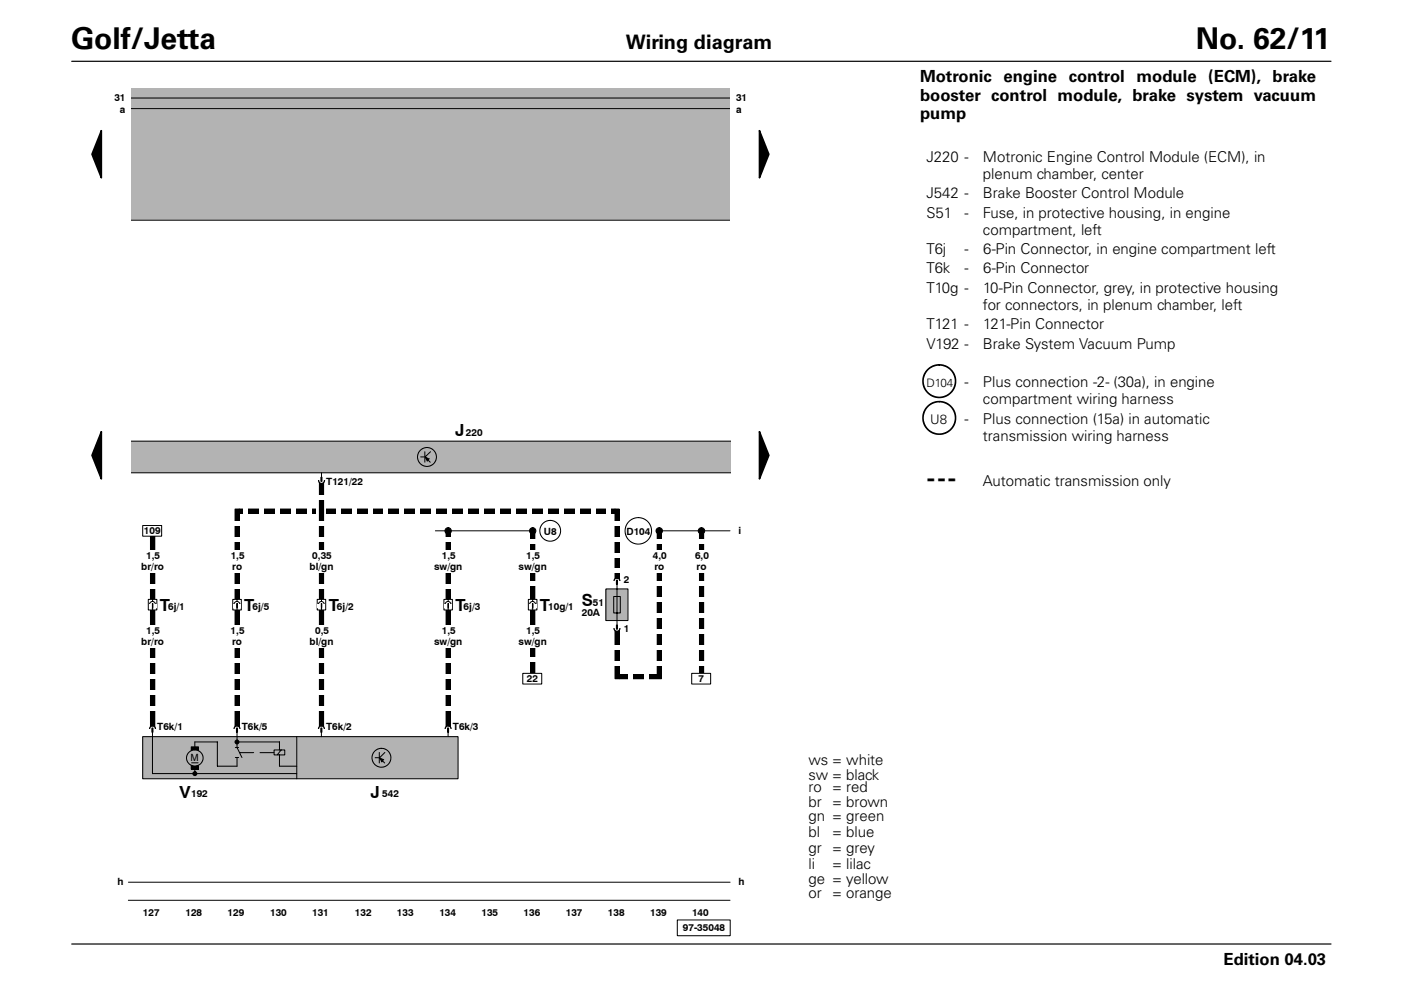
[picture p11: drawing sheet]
<svg xmlns="http://www.w3.org/2000/svg" width="297mm" height="210mm" viewBox="0 0 297 210" stroke-linecap="round" stroke-linejoin="round" font-family="sans-serif">
<path d="M27.6 18.7h127.7v28h-127.7z" fill-rule="evenodd" fill="#b3b3b3"/>
<path d="M143.6 195.1h11.2v3.3h-11.2z" fill="none" stroke="#000" stroke-width=".21"/>
<path d="M27.2 93.5h128v6.7h-128z" fill-rule="evenodd" fill="#b3b3b3"/>
<path d="M27.2 93.5h128v6.7h-128z" fill="none" stroke="#000" stroke-width=".21"/>
<g fill="#fff">
<path d="M154.9 92.3h1.7v8.9h-1.7z" fill-rule="evenodd"/>
<path d="M26 92.6h1.7v8.9h-1.7z" fill-rule="evenodd"/>
</g>
<circle cx="90.5" cy="96.9" r="2" fill="#b3b3b3"/>
<g fill="none" stroke="#000" stroke-width=".21">
<path d="M27.6 23h127.2M27.7 20.8h127.2M27.8 46.7h127.5M89.2 96.9h.9M90.1 95.8v2.2M90.2 97l.4 .8 .4-.6M90.8 97.2l-.6-.2 1 1M91.3 95.8l-1.1 1"/>
<circle cx="90.5" cy="96.9" r="2"/>
</g>
<path d="M90.2 97l.8 .2-.4 .6z" fill="#000"/>
<g fill="#fff">
<path d="M15.1 14h12.6v36.9h-12.6z" fill-rule="evenodd"/>
<path d="M154.9 14h7.9v37.2h-7.9z" fill-rule="evenodd"/>
</g>
<path d="M49.8 107.9h.9v46.4h-.9zM131.3 143h8.9v.9h-8.9zM27.2 190.9h127.6M27.2 187h127.6" fill="none" stroke="#000" stroke-width=".21"/>
<g fill="#000">
<path d="M49.8 107.9h.9v46.4h-.9z" fill-rule="evenodd"/>
<path d="M131.3 143h8.9v.9h-8.9z" fill-rule="evenodd"/>
</g>
<path d="M47.1 132.6h5.9v4.9h-5.9z" fill-rule="evenodd" fill="#fff"/>
<path d="M30.3 156.2h66.8v8.9h-66.8z" fill-rule="evenodd" fill="#b3b3b3"/>
<path d="M30.3 156.2h66.8v8.9h-66.8zM49.9 158.5h.7M50.3 156.2v2.3l1 2.1M50.8 159.6h3M55.1 159.6h3M49.9 160.6h.7M50.3 160.6v1.9" fill="none" stroke="#000" stroke-width=".21"/>
<circle cx="50.3" cy="154.5" r=".64" fill="#fff"/>
<path d="M50.3 153.9l-.4 .1-.3 .5 .1 .5 .5 .2 .4-.1 .3-.4-.2-.5-.4-.3" fill="none" stroke="#000" stroke-width=".25"/>
<path d="M49.3 154.6h1.7v.8h-1.7z" fill-rule="evenodd" fill="#fff"/>
<path d="M50.2 154.4h.1v.8h-.1z" fill-rule="evenodd" fill="#000"/>
<path d="M50.2 154.4h.1v.8h-.1z" fill="none" stroke="#000" stroke-width=".25"/>
<path d="M50.3 154.5v1.7" fill="none" stroke="#000" stroke-width=".21"/>
<circle cx="80.9" cy="160.7" r="2" fill="#b3b3b3"/>
<g fill="none" stroke="#000" stroke-width=".21">
<path d="M40.5 158.3h1.6v.8h-1.6zM41.3 157.3v1M50.3 157.3h9v1.7M58.1 159h2.3v1.1h-2.3zM59.6 159l-.8 1M62.9 156.2v8.9M80.4 159.5v2.3M81.6 159.5l-1.1 1.1M40.5 162.2h1.6v.9h-1.6zM41.3 163.1v.9M59.3 160.1v2.4h3.6M79.5 160.7h.9"/>
<path d="M80.6 160.8l.3 .7 .5-.5M81.1 161l-.6-.2 1.1 1"/>
<circle cx="80.9" cy="160.7" r="2"/>
</g>
<g fill="#000">
<path d="M80.6 160.8l.8 .2-.5 .5z"/>
<path d="M40.5 158.3h1.6v.8h-1.6z" fill-rule="evenodd"/>
<path d="M40.5 162.2h1.6v.9h-1.6z" fill-rule="evenodd"/>
<circle cx="50.2" cy="157.3" r=".35"/>
</g>
<path d="M50.3 157l-.4 .2 .3 .5 .4-.3v-.3l-.3-.1" fill="none" stroke="#000" stroke-width=".34"/>
<circle cx="41.3" cy="160.7" r="1.73" fill="#b3b3b3"/>
<path d="M31.9 112.5h.9v41.8h-.9zM41.3 159l-.6 .1-.5 .3-.4 .5-.3 .6 .1 .6 .3 .7 .6 .4 .6 .2 .7-.1 .6-.3 .4-.4 .3-.7-.1-.6-.3-.7-.6-.4-.8-.2M41.3 157.3h4.8v5.2h4.2M32.3 164h30.6M40.6 161.7h1.4" fill="none" stroke="#000" stroke-width=".21"/>
<g fill="#000">
<path d="M31.9 112.5h.9v41.8h-.9z" fill-rule="evenodd"/>
<circle cx="41.3" cy="164" r=".35"/>
</g>
<circle cx="41.3" cy="164" r=".35" fill="none" stroke="#000" stroke-width=".34"/>
<circle cx="32.3" cy="154.5" r=".64" fill="#fff"/>
<path d="M32.3 153.9l-.3 .1-.3 .5 .1 .5 .4 .2 .5-.1 .3-.4-.2-.5-.4-.3" fill="none" stroke="#000" stroke-width=".25"/>
<path d="M31.4 154.6h1.7v.8h-1.7z" fill-rule="evenodd" fill="#fff"/>
<g fill="#000">
<path d="M94.6 112.5h.9v41.8h-.9z" fill-rule="evenodd"/>
<path d="M32.2 154.4h.2v.8h-.2z" fill-rule="evenodd"/>
</g>
<path d="M32.2 154.4h.2v.8h-.2z" fill="none" stroke="#000" stroke-width=".25"/>
<path d="M94.6 112.5h.9v41.8h-.9zM32.3 154.5v9.5" fill="none" stroke="#000" stroke-width=".21"/>
<circle cx="95" cy="154.5" r=".64" fill="#fff"/>
<circle cx="95" cy="154.5" r=".64" fill="none" stroke="#000" stroke-width=".25"/>
<path d="M94.1 154.6h1.7v.8h-1.7z" fill-rule="evenodd" fill="#fff"/>
<path d="M94.9 154.4h.2v.8h-.2z" fill-rule="evenodd" fill="#000"/>
<path d="M94.9 154.4h.2v.8h-.2z" fill="none" stroke="#000" stroke-width=".25"/>
<path d="M95 154.5v1.7" fill="none" stroke="#000" stroke-width=".21"/>
<path d="M31.4 127.1h1.9v2.2h-1.9z" fill-rule="evenodd" fill="#fff"/>
<g fill="none" stroke="#000" stroke-width=".21">
<path d="M31.4 127.1h1.9v2.2h-1.9zM32.3 127.1v.4"/>
<circle cx="32.3" cy="128.2" r=".65"/>
</g>
<path d="M31.6 128.2h1.5v.7h-1.5z" fill-rule="evenodd" fill="#fff"/>
<path d="M32.3 128l.1 .8zM32.3 128v1.3" fill="none" stroke="#000" stroke-width=".21"/>
<path d="M32.3 128l.1 .8z" fill-rule="evenodd" fill="#000"/>
<g fill="#fff">
<path d="M29.2 132.6h5.9v4.9h-5.9z" fill-rule="evenodd"/>
<path d="M49.3 127.1h1.9v2.2h-1.9z" fill-rule="evenodd"/>
</g>
<g fill="none" stroke="#000" stroke-width=".21">
<path d="M49.3 127.1h1.9v2.2h-1.9zM50.3 127.1v.4"/>
<circle cx="50.2" cy="128.2" r=".65"/>
</g>
<path d="M49.5 128.2h1.5v.7h-1.5z" fill-rule="evenodd" fill="#fff"/>
<path d="M50.2 128l.1 .8zM50.3 128v1.3" fill="none" stroke="#000" stroke-width=".21"/>
<path d="M50.2 128l.1 .8z" fill-rule="evenodd" fill="#000"/>
<g fill="#fff">
<path d="M91.9 132.6h5.9v4.9h-5.9z" fill-rule="evenodd"/>
<path d="M94.1 127.1h1.8v2.2h-1.8z" fill-rule="evenodd"/>
</g>
<path d="M94.1 127.1h1.8v2.2h-1.8zM95 127.1v.4l.5 .3 .1 .5-.3 .5-.4 .1-.4-.3-.1-.5 .2-.5 .4-.1" fill="none" stroke="#000" stroke-width=".21"/>
<path d="M94.2 128.2h1.5v.7h-1.5z" fill-rule="evenodd" fill="#fff"/>
<path d="M95 128l.1 .8zM95 128v1.3" fill="none" stroke="#000" stroke-width=".21"/>
<path d="M95 128l.1 .8z" fill-rule="evenodd" fill="#000"/>
<g fill="#fff">
<path d="M47.2 116.7h5.9v4.8h-5.9z" fill-rule="evenodd"/>
<path d="M29.2 116.7h5.9v4.8h-5.9z" fill-rule="evenodd"/>
<path d="M91.9 116.7h5.9v4.8h-5.9z" fill-rule="evenodd"/>
<path d="M30.3 111.4h4v2.3h-4z" fill-rule="evenodd"/>
</g>
<g fill="none" stroke="#000" stroke-width=".21">
<path d="M30.3 111.4h4v2.3h-4zM50.7 107.9h79.7v.9h-79.7zM92.3 112.5h21.1M139.3 112.5h15.5M148.3 112.5h.9v31.3h-.9z"/>
<circle cx="95" cy="112.6" r=".67"/>
<circle cx="148.7" cy="112.6" r=".67"/>
</g>
<g fill="#000">
<path d="M50.7 107.9h79.7v.9h-79.7z" fill-rule="evenodd"/>
<path d="M148.3 112.5h.9v31.3h-.9z" fill-rule="evenodd"/>
<circle cx="95" cy="112.6" r=".67"/>
<circle cx="148.7" cy="112.6" r=".67"/>
</g>
<path d="M145.6 116.7h5.9v4.8h-5.9z" fill-rule="evenodd" fill="#fff"/>
<path d="M139.3 112.5h.9v30.5h-.9z" fill-rule="evenodd" fill="#000"/>
<path d="M139.3 112.5h.9v30.5h-.9z" fill="none" stroke="#000" stroke-width=".21"/>
<g fill="#fff">
<path d="M136.7 116.7h5.9v4.8h-5.9z" fill-rule="evenodd"/>
<path d="M146.6 142.8h4.1v2.2h-4.1z" fill-rule="evenodd"/>
</g>
<g fill="none" stroke="#000" stroke-width=".21">
<path d="M146.6 142.8h4.1v2.2h-4.1z"/>
<circle cx="139.8" cy="112.6" r=".67"/>
</g>
<circle cx="139.8" cy="112.6" r=".67" fill="#000"/>
<g fill="#fff">
<path d="M133.1 142.4h1v2.1h-1z" fill-rule="evenodd"/>
<path d="M136.5 142.4h1v2.1h-1z" fill-rule="evenodd"/>
<path d="M138.7 133.4h2.2v1.1h-2.2z" fill-rule="evenodd"/>
<path d="M138.7 136.8h2.2v1h-2.2z" fill-rule="evenodd"/>
<path d="M138.7 140.2h2.2v1h-2.2z" fill-rule="evenodd"/>
<path d="M138.7 126.7h2.2v1h-2.2z" fill-rule="evenodd"/>
<path d="M138.7 130.1h2.2v1h-2.2z" fill-rule="evenodd"/>
<path d="M138.7 123.3h2.2v1h-2.2z" fill-rule="evenodd"/>
<path d="M147.6 133.4h2.1v1.1h-2.1z" fill-rule="evenodd"/>
<path d="M147.6 136.8h2.1v1h-2.1z" fill-rule="evenodd"/>
<path d="M147.6 140.2h2.1v1h-2.1z" fill-rule="evenodd"/>
<path d="M147.6 126.7h2.1v1h-2.1z" fill-rule="evenodd"/>
<path d="M147.6 130.1h2.1v1h-2.1z" fill-rule="evenodd"/>
<path d="M147.6 123.3h2.1v1h-2.1z" fill-rule="evenodd"/>
<path d="M147.6 114.3h2.1v1h-2.1z" fill-rule="evenodd"/>
<path d="M138.7 114.3h2.2v1h-2.2z" fill-rule="evenodd"/>
<path d="M93.9 123.9h2.2v1h-2.2z" fill-rule="evenodd"/>
<path d="M93.9 142.9h2.2v1h-2.2z" fill-rule="evenodd"/>
<path d="M93.9 146.3h2.2v1h-2.2z" fill-rule="evenodd"/>
<path d="M93.9 113.8h2.2v1h-2.2z" fill-rule="evenodd"/>
<path d="M93.9 149.6h2.2v1h-2.2z" fill-rule="evenodd"/>
<path d="M49.2 123.9h2.1v1h-2.1z" fill-rule="evenodd"/>
<path d="M49.2 142.9h2.1v1h-2.1z" fill-rule="evenodd"/>
<path d="M49.2 146.3h2.1v1h-2.1z" fill-rule="evenodd"/>
<path d="M49.2 149.6h2.1v1h-2.1z" fill-rule="evenodd"/>
<path d="M49.2 113.8h2.2v1h-2.2z" fill-rule="evenodd"/>
<path d="M49.2 110.4h2.2v1h-2.2z" fill-rule="evenodd"/>
<path d="M31.3 123.9h2.1v1h-2.1z" fill-rule="evenodd"/>
<path d="M31.3 142.9h2.1v1h-2.1z" fill-rule="evenodd"/>
<path d="M31.3 146.3h2.1v1h-2.1z" fill-rule="evenodd"/>
<path d="M31.3 149.6h2.1v1h-2.1z" fill-rule="evenodd"/>
</g>
<path d="M135.3 109.7l-.9 .2-.9 .5-.6 .7-.4 1.2 .1 1 .6 1 .7 .7 1.2 .4 1-.1 1-.6 .7-.7 .3-1.2-.1-1-.5-1-1.1-.8-1-.3" fill="none" stroke="#000" stroke-width=".21"/>
<path d="M67.1 107.4h2v1.9h-2z" fill-rule="evenodd" fill="#fff"/>
<path d="M67.7 102h.9v52.3h-.9z" fill-rule="evenodd" fill="#000"/>
<path d="M67.7 102h.9v52.3h-.9z" fill="none" stroke="#000" stroke-width=".21"/>
<circle cx="68.2" cy="101.9" r=".64" fill="#fff"/>
<circle cx="68.2" cy="101.9" r=".64" fill="none" stroke="#000" stroke-width=".25"/>
<path d="M67.3 101h1.6v.9h-1.6z" fill-rule="evenodd" fill="#fff"/>
<path d="M68.1 101.2h.1v.8h-.1z" fill-rule="evenodd" fill="#000"/>
<path d="M68.1 101.2h.1v.8h-.1z" fill="none" stroke="#000" stroke-width=".25"/>
<path d="M68.2 100.2v1.7" fill="none" stroke="#000" stroke-width=".21"/>
<g fill="#fff">
<path d="M65.1 116.7h5.8v4.8h-5.8z" fill-rule="evenodd"/>
<path d="M67.3 127.1h1.8v2.2h-1.8z" fill-rule="evenodd"/>
</g>
<g fill="none" stroke="#000" stroke-width=".21">
<path d="M67.3 127.1h1.8v2.2h-1.8zM68.2 127.1v.4"/>
<circle cx="68.1" cy="128.2" r=".64"/>
</g>
<path d="M67.4 128.2h1.5v.7h-1.5z" fill-rule="evenodd" fill="#fff"/>
<path d="M68.1 128l.1 .8zM68.2 128v1.3" fill="none" stroke="#000" stroke-width=".21"/>
<path d="M68.1 128l.1 .8z" fill-rule="evenodd" fill="#000"/>
<g fill="#fff">
<path d="M65.1 132.6h5.8v4.9h-5.8z" fill-rule="evenodd"/>
<circle cx="68.2" cy="154.5" r=".64"/>
</g>
<circle cx="68.2" cy="154.5" r=".64" fill="none" stroke="#000" stroke-width=".25"/>
<path d="M67.2 154.6h1.7v.8h-1.7z" fill-rule="evenodd" fill="#fff"/>
<path d="M68 154.4h.2v.8h-.2z" fill-rule="evenodd" fill="#000"/>
<path d="M68 154.4h.2v.8h-.2z" fill="none" stroke="#000" stroke-width=".25"/>
<path d="M68.1 154.5v1.7" fill="none" stroke="#000" stroke-width=".21"/>
<g fill="#fff">
<path d="M67.1 113.8h2.2v1h-2.2z" fill-rule="evenodd"/>
<path d="M67.1 110.4h2.2v1h-2.2z" fill-rule="evenodd"/>
<path d="M67.1 123.9h2.1v1h-2.1z" fill-rule="evenodd"/>
<path d="M67.1 142.9h2.1v1h-2.1z" fill-rule="evenodd"/>
<path d="M67.1 146.3h2.1v1h-2.1z" fill-rule="evenodd"/>
<path d="M67.1 149.6h2.1v1h-2.1z" fill-rule="evenodd"/>
<path d="M71.2 107.3h1v2.1h-1z" fill-rule="evenodd"/>
<path d="M74.6 107.3h1v2.1h-1z" fill-rule="evenodd"/>
<path d="M77.9 107.3h1.1v2.1h-1.1z" fill-rule="evenodd"/>
<path d="M81.3 107.3h1v2.1h-1z" fill-rule="evenodd"/>
<path d="M65.1 107.3h1v2.1h-1z" fill-rule="evenodd"/>
<path d="M51.6 107.3h1v2.1h-1z" fill-rule="evenodd"/>
<path d="M55 107.3h1v2.1h-1z" fill-rule="evenodd"/>
<path d="M58.4 107.3h1v2.1h-1z" fill-rule="evenodd"/>
<path d="M61.8 107.3h.9v2.1h-.9z" fill-rule="evenodd"/>
<path d="M67.1 105h2.2v1h-2.2z" fill-rule="evenodd"/>
</g>
<g fill="#000">
<path d="M130.4 107.9h.9v15.1h-.9z" fill-rule="evenodd"/>
<path d="M130.4 133.4h.9v10.5h-.9z" fill-rule="evenodd"/>
</g>
<path d="M130.4 107.9h.9v15.1h-.9zM130.4 133.4h.9v10.5h-.9z" fill="none" stroke="#000" stroke-width=".21"/>
<circle cx="130.8" cy="123.2" r=".64" fill="#fff"/>
<circle cx="130.8" cy="123.2" r=".64" fill="none" stroke="#000" stroke-width=".25"/>
<path d="M129.9 123.2h1.7v.8h-1.7z" fill-rule="evenodd" fill="#fff"/>
<path d="M130.7 123h.2v.9h-.2z" fill-rule="evenodd" fill="#000"/>
<path d="M130.7 123h.2v.9h-.2z" fill="none" stroke="#000" stroke-width=".25"/>
<path d="M130.8 123.2v1.6" fill="none" stroke="#000" stroke-width=".21"/>
<path d="M128.5 124.9h4.6v6.7h-4.6z" fill-rule="evenodd" fill="#b3b3b3"/>
<path d="M128.5 124.9h4.6v6.7h-4.6zM130.1 126.5h1.4v3.5h-1.4zM130.8 124.8v6.8" fill="none" stroke="#000" stroke-width=".21"/>
<circle cx="130.8" cy="133.2" r=".64" fill="#fff"/>
<circle cx="130.8" cy="133.2" r=".64" fill="none" stroke="#000" stroke-width=".25"/>
<path d="M129.9 132.4h1.7v.8h-1.7z" fill-rule="evenodd" fill="#fff"/>
<g fill="#000">
<path d="M112.5 112.5h.9v31.3h-.9z" fill-rule="evenodd"/>
<path d="M130.7 132.5h.2v.9h-.2z" fill-rule="evenodd"/>
</g>
<path d="M130.7 132.5h.2v.9h-.2z" fill="none" stroke="#000" stroke-width=".25"/>
<path d="M112.5 112.5h.9v31.3h-.9zM130.8 131.6v1.6" fill="none" stroke="#000" stroke-width=".21"/>
<g fill="#fff">
<path d="M109.8 116.7h5.9v4.8h-5.9z" fill-rule="evenodd"/>
<path d="M110.8 142.8h4.1v2.2h-4.1z" fill-rule="evenodd"/>
</g>
<g fill="none" stroke="#000" stroke-width=".21">
<path d="M110.8 142.8h4.1v2.2h-4.1z"/>
<circle cx="112.9" cy="112.6" r=".67"/>
<circle cx="116.7" cy="112.5" r="2.2"/>
</g>
<circle cx="112.9" cy="112.6" r=".67" fill="#000"/>
<g fill="#fff">
<path d="M111.9 139.3h2.1v1h-2.1z" fill-rule="evenodd"/>
<path d="M111.9 123.3h2.1v1h-2.1z" fill-rule="evenodd"/>
<path d="M111.9 114.3h2.1v1h-2.1z" fill-rule="evenodd"/>
<path d="M129.8 120.5h2.1v1.1h-2.1z" fill-rule="evenodd"/>
<path d="M129.8 113.8h2.1v1h-2.1z" fill-rule="evenodd"/>
<path d="M129.8 117.2h2.1v1h-2.1z" fill-rule="evenodd"/>
<path d="M129.8 110.4h2.1v1h-2.1z" fill-rule="evenodd"/>
<path d="M129.8 136.8h2.1v1h-2.1z" fill-rule="evenodd"/>
<path d="M129.8 140.2h2.1v1h-2.1z" fill-rule="evenodd"/>
<path d="M84.7 107.3h1v2.1h-1z" fill-rule="evenodd"/>
<path d="M88.1 107.3h1v2.1h-1z" fill-rule="evenodd"/>
<path d="M91.5 107.3h1v2.1h-1z" fill-rule="evenodd"/>
<path d="M94.8 107.3h1v2.1h-1z" fill-rule="evenodd"/>
<path d="M98.2 107.3h1v2.1h-1z" fill-rule="evenodd"/>
<path d="M101.6 107.3h1v2.1h-1z" fill-rule="evenodd"/>
<path d="M105 107.3h1v2.1h-1z" fill-rule="evenodd"/>
<path d="M108.4 107.3h1v2.1h-1z" fill-rule="evenodd"/>
<path d="M111.7 107.3h1v2.1h-1z" fill-rule="evenodd"/>
<path d="M112 127.1h1.8v2.2h-1.8z" fill-rule="evenodd"/>
</g>
<path d="M112 127.1h1.8v2.2h-1.8zM112.9 127.1v.4l.4 .2 .2 .4-.1 .5-.4 .3-.5-.2-.2-.4 .1-.5 .5-.3" fill="none" stroke="#000" stroke-width=".21"/>
<path d="M112.2 128.2h1.5v.7h-1.5z" fill-rule="evenodd" fill="#fff"/>
<path d="M112.9 128l.1 .8zM112.9 128v1.3" fill="none" stroke="#000" stroke-width=".21"/>
<path d="M112.9 128l.1 .8z" fill-rule="evenodd" fill="#000"/>
<g fill="#fff">
<path d="M115.1 107.3h1v2.1h-1z" fill-rule="evenodd"/>
<path d="M118.5 107.3h1v2.1h-1z" fill-rule="evenodd"/>
<path d="M121.9 107.3h1v2.1h-1z" fill-rule="evenodd"/>
<path d="M109.8 132.6h5.9v4.9h-5.9z" fill-rule="evenodd"/>
<path d="M125.2 107.3h1v2.1h-1z" fill-rule="evenodd"/>
<path d="M128.6 107.3h1v2.1h-1z" fill-rule="evenodd"/>
</g>
<path d="M21.5 27.7v10l-2-5zM161 27.7l2 5-2 5zM21.5 91.5v10l-2-5zM161 91.5l2 5-2 5z" fill="#000"/>
<path d="M21.5 27.7v10l-2-5zM161 27.7l2 5-2 5zM21.5 91.5v10l-2-5zM161 91.5l2 5-2 5z" fill="none" stroke="#000" stroke-width=".34"/>
<g fill="#fff">
<path d="M93.9 139.5h2.2v1h-2.2z" fill-rule="evenodd"/>
<path d="M49.2 139.5h2.1v1h-2.1z" fill-rule="evenodd"/>
<path d="M31.3 139.5h2.1v1h-2.1z" fill-rule="evenodd"/>
<path d="M67.1 139.5h2.1v1h-2.1z" fill-rule="evenodd"/>
</g>
<path d="M15.2 13h267M15.2 200.2h267" fill="none" stroke="#000" stroke-width=".25"/>
<g fill="none" stroke="#000" stroke-width=".34">
<circle cx="199.1" cy="80.8" r="3.5"/>
<circle cx="199.1" cy="88.6" r="3.5"/>
</g>
<g font-size="6.3">
<text x="15.1" y="10.5">Golf/Jetta</text>
<text x="253.5" y="10.5">No. 62/11</text>
</g>
<text font-size="4.9" x="196.6" y="103">---</text>
<text font-size="4.2" x="132.7" y="10.3">Wiring diagram</text>
<g font-size="3.5">
<text x="195.1" y="17.4">Motronic engine control module (ECM), brake</text>
<text x="195.1" y="21.3">booster control module, brake system vacuum</text>
<text x="195.1" y="25.3">pump</text>
<text x="96.5" y="92.4">J</text>
<text x="33.9" y="129.5">T</text>
<text x="51.8" y="129.5">T</text>
<text x="69.7" y="129.5">T</text>
<text x="96.6" y="129.5">T</text>
<text x="114.5" y="129.5">T</text>
<text x="123.3" y="128.4">S</text>
<text x="38.1" y="169.1">V</text>
<text x="78.6" y="169.1">J</text>
<text x="259.4" y="204.5">Edition 04.03</text>
</g>
<g font-size="3.2">
<text x="196.4" y="34.3">J220 -</text>
<text x="208.4" y="34.3">Motronic Engine Control Module (ECM), in</text>
<text x="208.4" y="37.9">plenum chamber, center</text>
<text x="196.4" y="42.1">J542 -</text>
<text x="196.4" y="46.1">S51</text>
<text x="204.5" y="46.1">-</text>
<text x="208.4" y="46.1">Fuse, in protective housing, in engine</text>
<text x="208.4" y="42.1">Brake Booster Control Module</text>
<text x="196.4" y="53.9">T6j</text>
<text x="204.5" y="53.9">-</text>
<text x="208.4" y="49.8">compartment, left</text>
<text x="208.4" y="53.9">6-Pin Connector, in engine compartment left</text>
<text x="196.4" y="58">T6k</text>
<text x="204.5" y="58">-</text>
<text x="208.4" y="58">6-Pin Connector</text>
<text x="196.4" y="62">T10g -</text>
<text x="208.4" y="65.7">for connectors, in plenum chamber, left</text>
<text x="208.4" y="62">10-Pin Connector, grey, in protective housing</text>
<text x="196.4" y="69.8">T121 -</text>
<text x="208.4" y="69.8">121-Pin Connector</text>
<text x="196.4" y="73.9">V192 -</text>
<text x="208.4" y="73.9">Brake System Vacuum Pump</text>
<text x="204.5" y="82">-</text>
<text x="208.4" y="82">Plus connection -2- (30a), in engine</text>
<text x="204.5" y="89.8">-</text>
<text x="208.4" y="85.7">compartment wiring harness</text>
<text x="208.4" y="89.8">Plus connection (15a) in automatic</text>
<text x="208.4" y="93.5">transmission wiring harness</text>
<text x="208.4" y="103">Automatic transmission only</text>
<text x="171.4" y="162.3">ws = white</text>
<text x="171.4" y="165.3">sw = black</text>
<text x="171.4" y="168">ro = red</text>
<text x="171.4" y="171.1">br = brown</text>
<text x="171.4" y="174.1">gn = green</text>
<text x="171.4" y="177.5">bl</text>
<text x="176.4" y="177.5">= blue</text>
<text x="171.4" y="180.8">gr = grey</text>
<text x="171.4" y="184.3">li</text>
<text x="176.4" y="184.3">= lilac</text>
<text x="171.4" y="187.3">ge = yellow</text>
<text x="171.4" y="190.4">or = orange</text>
</g>
<text font-size="2.8" x="197.2" y="89.8">U8</text>
<text font-size="2.5" x="196.4" y="82">D104</text>
<g font-size="2.1">
<text x="24.2" y="21.5">31</text>
<text x="25.4" y="23.9">a</text>
<text x="156" y="21.5">31</text>
<text x="156" y="23.9">a</text>
<text x="98.8" y="92.4">220</text>
<text x="69.2" y="102.8">T121/22</text>
<text x="30.5" y="113.3">109</text>
<text x="115.3" y="113.3">U8</text>
<text x="132.8" y="113.5">D104</text>
<text x="156.6" y="113.1">i</text>
<text x="31" y="118.6">1,5</text>
<text x="48.9" y="118.6">1,5</text>
<text x="66.2" y="118.6">0,35</text>
<text x="93.7" y="118.6">1,5</text>
<text x="111.6" y="118.6">1,5</text>
<text x="138.4" y="118.6">4,0</text>
<text x="147.4" y="118.6">6,0</text>
<text x="30" y="120.9">br/ro</text>
<text x="49.2" y="120.9">ro</text>
<text x="65.6" y="120.9">bl/gn</text>
<text x="92" y="120.9">sw/gn</text>
<text x="109.9" y="120.9">sw/gn</text>
<text x="132.3" y="123.6">2</text>
<text x="138.7" y="120.9">ro</text>
<text x="147.7" y="120.9">ro</text>
<text x="35.7" y="129.4">6j/1</text>
<text x="53.5" y="129.4">6j/5</text>
<text x="71.4" y="129.4">6j/2</text>
<text x="98.3" y="129.4">6j/3</text>
<text x="116.2" y="129.4">10g/1</text>
<text x="123.3" y="130.6">20A</text>
<text x="125.7" y="128.4">51</text>
<text x="30" y="136.8">br/ro</text>
<text x="31" y="134.5">1,5</text>
<text x="48.9" y="134.5">1,5</text>
<text x="49.2" y="136.8">ro</text>
<text x="65.6" y="136.8">bl/gn</text>
<text x="66.8" y="134.5">0,5</text>
<text x="92" y="136.8">sw/gn</text>
<text x="93.7" y="134.5">1,5</text>
<text x="109.9" y="136.8">sw/gn</text>
<text x="111.6" y="134.5">1,5</text>
<text x="132.3" y="134">1</text>
<text x="111.7" y="144.6">22</text>
<text x="148.1" y="144.6">7</text>
<text x="33.3" y="154.8">T6k/1</text>
<text x="51.3" y="154.8">T6k/5</text>
<text x="69.2" y="154.8">T6k/2</text>
<text x="96" y="154.8">T6k/3</text>
<text x="40.4" y="161.4">M</text>
<text x="40.5" y="169.1">192</text>
<text x="81" y="169.1">542</text>
<text x="24.9" y="187.6">h</text>
<text x="156.6" y="187.6">h</text>
<text x="30.3" y="194.2">127</text>
<text x="39.3" y="194.2">128</text>
<text x="48.2" y="194.2">129</text>
<text x="57.3" y="194.2">130</text>
<text x="66.2" y="194.2">131</text>
<text x="75.2" y="194.2">132</text>
<text x="84.2" y="194.2">133</text>
<text x="93.2" y="194.2">134</text>
<text x="102.1" y="194.2">135</text>
<text x="111" y="194.2">136</text>
<text x="120" y="194.2">137</text>
<text x="128.9" y="194.2">138</text>
<text x="137.8" y="194.2">139</text>
<text x="144.8" y="197.4">97-35048</text>
<text x="146.7" y="194.2">140</text>
</g>
</svg>
